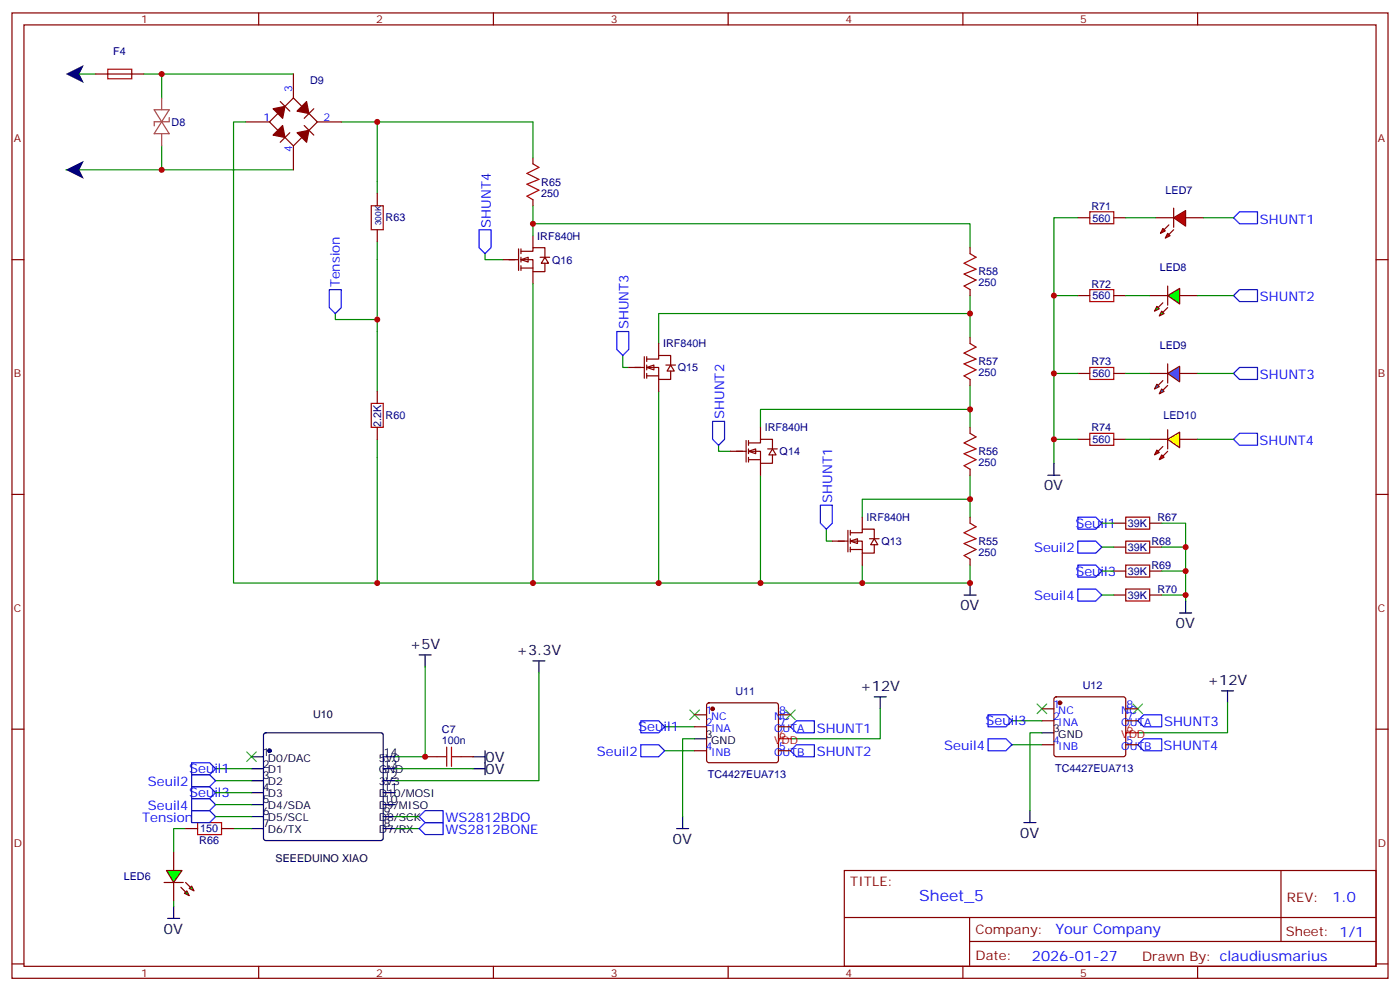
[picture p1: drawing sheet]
<svg xmlns="http://www.w3.org/2000/svg" width="412mm" height="292mm" viewBox="0 0 412 292" stroke-linecap="round" stroke-linejoin="round" font-family="sans-serif">
<g fill="none" stroke="#870000" stroke-width=".35">
<path d="M3.5 3.8h405.4v284.3h-405.4zM7.1 7.3h398.2v277.3h-398.2zM76.2 3.8v3.5M145.3 3.8v3.5M214.5 3.8v3.5M283.6 3.8v3.5M352.8 3.8v3.5M3.5 76.5h3.6M405.3 76.5h3.6M3.5 145.6h3.6M405.3 145.6h3.6M3.5 214.8h3.6"/>
<path d="M405.3 214.8h3.6M248.7 256.4h156.6v28.2h-156.6zM377.3 256.4v20.9M248.7 270.2h156.5M285.6 277.3h119.6M285.6 270.2v14.2M3.5 283.9h3.6M76.2 284.6v3.5M145.3 284.6v3.5M214.5 284.6v3.5M283.6 284.6v3.5M352.8 284.6v3.5"/>
<path d="M405.3 283.9h3.6"/>
</g>
<path d="M142.9 74.7v1.8h5.3M285.8 92.4h-91.8v8.8M183.4 104.7v3.5h1.8M194 115.3v56.4M211.7 131.2v1.7h3.5M224 140v31.7M285.8 120.6h-61.8v5.3M243.4 155.9v3.5h1.8M285.8 147h-31.8v5.3M254 166.4v5.3M285.8 166.4v5.3h-174.7" fill="none" stroke="#008700" stroke-width=".35"/>
<g fill="#fff" stroke="#870000" stroke-width=".35">
<path d="M250.5 159.4l2.1-.7v1.4z"/>
<path d="M257.5 158.7l1.1 1.7h-2.1z"/>
</g>
<path d="M245.2 159.4h4.6M249.8 156.2v6.4M250.5 156.9h3.5v-1h3.5v2.8M250.5 159.4h3.5v3.5h3.5v-2.5M250.5 156.2v1.4M250.5 158.7v1.4M254 152.3v3.6M256.1 158.7h2.8M250.5 161.9h3.5M250.5 161.1v1.5M254 162.9v3.5" fill="none" stroke="#870000" stroke-width=".35"/>
<g fill="#fff" stroke="#870000" stroke-width=".35">
<path d="M220.5 132.9l2.1-.7v1.4z"/>
<path d="M227.5 132.2l1.1 1.8h-2.1z"/>
</g>
<path d="M215.2 132.9h4.6M219.8 129.8v6.3M220.5 130.5h3.5v-1.1h3.5v2.8M220.5 132.9h3.5v3.6h3.5v-2.5M220.5 135.4h3.5M220.5 129.8v1.4M220.5 132.2v1.4M220.5 134.7v1.4M224 125.9v3.5M224 136.5v3.5M226.1 132.2h2.9" fill="none" stroke="#870000" stroke-width=".35"/>
<g fill="#fff" stroke="#870000" stroke-width=".35">
<path d="M190.5 108.2l2.1-.7v1.4z"/>
<path d="M197.6 107.5l1 1.8h-2.1z"/>
</g>
<g fill="none" stroke="#870000" stroke-width=".35">
<path d="M72.3 35.9h7.1M82.5 29.9l2.9 2.8M85.4 39.1l-2.9 2.8M86.4 28.9l7.1 7-7.1 7.1-7-7.1zM86.4 21.8v7.1M89.6 37l2.8 2.8M92.4 32l-2.8 2.9M93.5 35.9h7M86.4 43v7M111.1 57.1v3.5M157 46.5v1.8M157 58.8v1.8"/>
<path d="M111.1 67.7v3.5M285.8 73v1.7M285.8 85.3v1.8M285.8 99.4v1.8M111.1 115.3v3.5M185.2 108.2h4.6M189.8 105.1v6.3M190.5 105.8h3.5v-1.1h3.6v2.8M190.5 108.2h3.5v3.6h3.6v-2.5M190.5 110.7h3.5M190.5 105.1v1.4M190.5 107.5v1.4"/>
<path d="M190.5 110v1.4M194 101.2v3.5M194 111.8v3.5M196.1 107.5h2.9M285.8 111.8v1.7M111.1 125.9v3.5M285.8 125.9v1.7M285.8 138.2v1.8M285.8 152.3v1.8M285.8 164.7v1.7"/>
</g>
<g fill="none" stroke="#008700" stroke-width=".35">
<path d="M21.2 21.8h7M42.3 21.8h44.1M47.6 21.8v7.1M72.3 35.9h-3.5v135.8h42.3v-42.3M100.5 35.9h10.6v21.2M111.1 35.9h45.9M19.4 50h67M47.6 43v7M111.1 71.2v44.1M157 65.9h128.8v7.1M98.8 92.4v1.7h12.3M285.8 87.1v12.3"/>
<path d="M285.8 113.5v12.4M285.8 140v12.3"/>
</g>
<path d="M157 48.3l1.7 1-3.5 1.8 3.5 1.7-3.5 1.5 3.5 1.7-3.5 1.8 1.8 1M109.4 60.6h3.5v7.1h-3.5zM285.8 74.7l1.7 1.1-3.5 1.7 3.5 1.8-3.5 1.4 3.5 1.8-3.5 1.7 1.8 1.1M109.4 118.8h3.5v7.1h-3.5zM285.8 101.2l1.7 1-3.5 1.8 3.5 1.8-3.5 1.4 3.5 1.7-3.5 1.8 1.8 1.1M285.8 127.6l1.7 1.1-3.5 1.8 3.5 1.7-3.5 1.4 3.5 1.8-3.5 1.8 1.8 1M285.8 154.1l1.7 1.1-3.5 1.7 3.5 1.8-3.5 1.4 3.5 1.8-3.5 1.7 1.8 1.1" fill="none" stroke="#a10000" stroke-width=".35"/>
<path d="M97 85.3h3.5v5.3l-1.7 1.8-1.8-1.8z" fill="none" stroke="#00f" stroke-width=".35"/>
<path d="M45.4 32.3h4.4l-4.4 7.1h4.4zM47.6 28.9v3.4M47.6 39.5v3.5M49.8 34.6v1.3h-4.4v1.2" fill="none" stroke="#a64a4a" stroke-width=".35"/>
<g fill="#870000" stroke="#870000" stroke-width=".35">
<path d="M80.4 32l3.6-.7-.7 3.6z"/>
<path d="M90.3 29.9l.7 3.5-3.5-.7z"/>
<path d="M83.3 37l.7 3.5-3.6-.7z"/>
<path d="M87.5 39.1l3.5-.7-.7 3.5z"/>
</g>
<g fill="#fff" stroke="#870000" stroke-width=".35">
<path d="M153.5 76.5l2.1-.7v1.4z"/>
<path d="M160.5 75.8l1.1 1.7h-2.1z"/>
</g>
<g fill="none" stroke="#870000" stroke-width=".35">
<path d="M28.2 21.8h14.1M148.2 76.5h4.6M152.8 73.3v6.4M153.5 74h3.5v-1h3.5v2.8M153.5 76.5h3.5v3.5h3.5v-2.5M153.5 79h3.5M153.5 73.3v1.4M153.5 75.8v1.4M153.5 78.2v1.5M157 69.4v3.6M159.1 75.8h2.8M157 80v3.5"/>
<path d="M328.1 154.1h3.5M338.7 154.1h3.5M328.1 161.1h3.5M328.1 168.2h3.5M328.1 175.3h3.5M338.7 161.1h3.5M338.7 168.2h3.5M338.7 175.3h3.5M204.6 210.5h3.5M204.6 214.1h3.5M208.4 207.2l.4-.2h19.8l.5 .2 .2 .5v16.2l-.2 .5-.5 .2h-19.8l-.5-.2-.2-.5v-16.2zM229.3 210.5h3.5"/>
<path d="M229.3 214.1h3.5M306.9 208.8h3.5M306.9 212.3h3.5M306.9 219.4h3.5M310.7 205.5l.4-.3h19.8l.5 .3 .2 .5v16.2l-.2 .5-.5 .2h-19.8l-.4-.2-.3-.5v-16.2zM331.6 208.8h3.5M331.6 212.3h3.5M331.6 219.4h3.5M125.2 222.9h3.6M135.8 222.9h3.5M204.6 221.1h3.5M229.3 221.1h3.5"/>
<path d="M54.7 244.1h3.5M65.3 244.1h3.5"/>
</g>
<g fill="none" stroke="#008700" stroke-width=".35">
<path d="M157 35.9v10.6M157 60.6v8.8M157 83.5v88.2M324.6 154.1h3.5M342.2 154.1h7v22.9M324.6 161.1h3.5M324.6 168.2h3.5M324.6 175.3h3.5M342.2 161.1h7M342.2 168.2h7M342.2 175.3h7M125.2 196.4v26.5h-8.8"/>
<path d="M158.7 198.2v31.7h-42.3M195.8 214.1h8.8M204.6 217.6h-3.5v22.9M259.3 208.8v8.8h-26.5M298.1 219.4h8.8M298.1 212.3h8.8M306.9 215.8h-3.5v23M361.6 207v8.8h-26.5M63.5 226.4h10.6M63.5 229.9h10.6M63.5 233.5h10.6M63.5 237h10.6"/>
<path d="M116.4 226.4h22.9M195.8 221.1h8.8M54.7 244.1h-3.5v7M63.5 240.5h10.6M68.8 244.1h5.3M116.4 244.1h7.1M116.4 240.5h7.1M51.2 265.2v1.8"/>
</g>
<path d="M31.7 20.4h7.1v2.8h-7.1zM331.6 152.3h7.1v3.6h-7.1zM331.6 159.4h7.1v3.5h-7.1zM331.6 166.4h7.1v3.6h-7.1zM331.6 173.5h7.1v3.5h-7.1zM128.8 222.9h2.8M131.6 220.1v5.6M133 222.9h2.8M133 220.1v5.6M58.2 242.3h7.1v3.5h-7.1z" fill="none" stroke="#a10000" stroke-width=".35"/>
<path d="M19.4 21.8l5.3-2.6-1.3 2.6 1.3 2.6zM19.4 50l5.3-2.6-1.3 2.6 1.3 2.7z" fill="#000"/>
<g fill="none" stroke="#00f" stroke-width=".35">
<path d="M141.1 67.7h3.5v5.3l-1.7 1.7-1.8-1.7zM363.4 64.1l1.7-1.7h5.3v3.5h-5.3zM181.7 97.6h3.5v5.3l-1.8 1.8-1.7-1.8zM209.9 124.1h3.5v5.3l-1.7 1.8-1.8-1.8zM241.7 148.8h3.5v5.3l-1.8 1.8-1.7-1.8zM317.5 152.3h5.3l1.8 1.8-1.8 1.8h-5.3zM317.5 159.4h5.3l1.8 1.7-1.8 1.8h-5.3zM317.5 166.4h5.3l1.8 1.8-1.8 1.8h-5.3zM317.5 173.5h5.3l1.8 1.8-1.8 1.7h-5.3zM188.7 219.4h5.3l1.8 1.7-1.8 1.8h-5.3zM188.7 212.3h5.3l1.8 1.8-1.8 1.7h-5.3zM232.8 214.1l1.8-1.8h5.3v3.5h-5.3z"/>
<path d="M291 217.6h5.3l1.8 1.8-1.8 1.7h-5.3zM291 210.5h5.3l1.8 1.8-1.8 1.8h-5.3zM335.1 219.4l1.8-1.8h5.3v3.5h-5.3zM335.1 212.3l1.8-1.8h5.3v3.6h-5.3zM56.4 238.8h5.3l1.8 1.7-1.8 1.8h-5.3zM56.4 224.6h5.3l1.8 1.8-1.8 1.8h-5.3zM56.4 228.2h5.3l1.8 1.7-1.8 1.8h-5.3zM56.4 231.7h5.3l1.8 1.8-1.8 1.7h-5.3zM56.4 235.2h5.3l1.8 1.8-1.8 1.8h-5.3zM232.8 221.1l1.8-1.7h5.3v3.5h-5.3zM123.5 244.1l1.7-1.8h5.3v3.5h-5.3zM123.5 240.5l1.7-1.7h5.3v3.5h-5.3z"/>
</g>
<g fill="none" stroke="#000" stroke-width=".35">
<path d="M123.5 192.9h3.5M125.2 192.9v3.5M157 194.7h3.5M158.7 194.7v3.5M77.8 216l.5-.2h33.9l.5 .2 .2 .5v30.4l-.2 .5-.5 .2h-33.9l-.5-.3-.2-.4v-30.4zM204.6 217.6h3.5M257.5 205.2h3.6M259.3 205.2v3.6M306.9 215.8h3.5M359.8 203.5h3.6M361.6 203.5v3.5M74.1 226.4h3.5"/>
<path d="M74.1 222.9h3.5M74.1 229.9h3.5M74.1 233.5h3.5M74.1 237h3.5M112.9 226.4h3.5M112.9 222.9h3.5M112.9 229.9h3.5M112.9 233.5h3.5M112.9 237h3.5M139.3 226.4h3.6M139.3 222.9h3.6M142.9 221.1v7.1"/>
<path d="M303.4 238.8v3.5M74.1 240.5h3.5M74.1 244.1h3.5M112.9 240.5h3.5M112.9 244.1h3.5M199.3 244.1h3.5M201.1 240.5v3.6M301.6 242.3h3.6"/>
</g>
<path d="M203.2 209.1l2.8 2.8M206 209.1l-2.8 2.8M231.4 209.1l2.8 2.8M234.2 209.1l-2.8 2.8M305.5 207.4l2.8 2.8M308.3 207.4l-2.8 2.8M333.7 207.4l2.8 2.8M336.5 207.4l-2.8 2.8M72.7 221.5l2.8 2.8M75.5 221.5l-2.8 2.8" fill="none" stroke="#3c3" stroke-width=".35"/>
<circle cx="79.4" cy="221.1" r=".53" fill="#000" stroke="#000" stroke-width=".35"/>
<g fill="#870000" stroke="#870000" stroke-width=".35">
<circle cx="209.9" cy="208.8" r=".53"/>
<circle cx="312.2" cy="207" r=".53"/>
</g>
<path d="M229.3 217.6h3.5M331.6 215.8h3.5" fill="none" stroke="#f00" stroke-width=".35"/>
<g fill="#f00" stroke="#870000" stroke-width=".35">
<path d="M345.7 64.1l3.5-2.1v4.6z"/>
<path d="M345.7 61.3v5.7z"/>
</g>
<g fill="#870000" stroke="#870000" stroke-width=".35">
<path d="M345.7 67.7l-1.4 1.4z"/>
<path d="M344.3 66.3l-1.4 1.4z"/>
</g>
<g fill="#f00" stroke="#870000" stroke-width=".35">
<path d="M344 68.7l.7 .7-1.4 .7z"/>
<path d="M342.5 67.3l.8 .7-1.5 .7z"/>
</g>
<path d="M340.4 64.1h5.3M349.2 64.1h5.3M338.7 87.1h5.3M347.5 87.1h5.3" fill="none" stroke="#870000" stroke-width=".35"/>
<g fill="#0f0" stroke="#870000" stroke-width=".35">
<path d="M340.8 90.2l.7 .7-1.4 .8z"/>
<path d="M342.2 91.7l.7 .7-1.4 .7z"/>
</g>
<g fill="#870000" stroke="#870000" stroke-width=".35">
<path d="M342.5 89.2l-1.4 1.4z"/>
<path d="M344 90.6l-1.5 1.4z"/>
</g>
<path d="M344 84.2v5.7z" fill="#f00" stroke="#870000" stroke-width=".35"/>
<path d="M344 87.1l3.5-2.2v4.6z" fill="#0f0" stroke="#870000" stroke-width=".35"/>
<path d="M344 110l3.5-2.1v4.6z" fill="#09f" stroke="#870000" stroke-width=".35"/>
<path d="M344 107.2v5.6z" fill="#f00" stroke="#870000" stroke-width=".35"/>
<g fill="#870000" stroke="#870000" stroke-width=".35">
<path d="M344 113.5l-1.5 1.4z"/>
<path d="M341.1 113.5l1.4-1.4z"/>
</g>
<g fill="#09f" stroke="#870000" stroke-width=".35">
<path d="M342.2 114.6l.7 .7-1.4 .7z"/>
<path d="M340.8 113.2l.7 .7-1.4 .7z"/>
</g>
<path d="M338.7 110h5.3M347.5 110h5.3" fill="none" stroke="#870000" stroke-width=".35"/>
<path d="M344 129.4l3.5-2.1v4.6z" fill="#ff0" stroke="#870000" stroke-width=".35"/>
<path d="M344 126.6v5.6z" fill="#f00" stroke="#870000" stroke-width=".35"/>
<g fill="#870000" stroke="#870000" stroke-width=".35">
<path d="M344 132.9l-1.5 1.4z"/>
<path d="M342.5 131.5l-1.4 1.4z"/>
</g>
<g fill="#f00" stroke="#870000" stroke-width=".35">
<path d="M342.2 134l.7 .7-1.4 .7z"/>
<path d="M340.8 132.6l.7 .7-1.4 .7z"/>
</g>
<path d="M317.5 64.1h3.5M328.1 64.1h3.5M317.5 87.1h3.5M328.1 87.1h3.5M317.5 110h3.5M328.1 110h3.5M317.5 129.4h3.5M328.1 129.4h3.5M338.7 129.4h5.3M347.5 129.4h5.3M51.2 251.1v5.3M51.2 259.9v5.3" fill="none" stroke="#870000" stroke-width=".35"/>
<path d="M321 62.4h7.1v3.5h-7.1zM321 85.3h7.1v3.5h-7.1zM321 108.2h7.1v3.6h-7.1zM321 127.6h7.1v3.6h-7.1z" fill="none" stroke="#a10000" stroke-width=".35"/>
<path d="M363.4 87.1l1.7-1.8h5.3v3.5h-5.3zM363.4 110l1.7-1.8h5.3v3.6h-5.3zM363.4 129.4l1.7-1.8h5.3v3.6h-5.3z" fill="none" stroke="#00f" stroke-width=".35"/>
<path d="M317.5 64.1h-7.1v72.4M331.6 64.1h8.8M354.5 64.1h8.9M310.4 87.1h7.1M331.6 87.1h7.1M352.8 87.1h10.6M310.4 110h7.1M331.6 110h7.1M352.8 110h10.6M310.4 129.4h7.1M331.6 129.4h7.1M352.8 129.4h10.6" fill="none" stroke="#008700" stroke-width=".35"/>
<path d="M308.7 140h3.5M310.4 136.5v3.5M49.4 270.5h3.5M51.2 267v3.5" fill="none" stroke="#000" stroke-width=".35"/>
<g fill="#0f0" stroke="#870000" stroke-width=".35">
<path d="M54.3 263.1l.7-.7 .7 1.4z"/>
<path d="M55.7 261.7l.7-.7 .7 1.4z"/>
</g>
<g fill="#870000" stroke="#870000" stroke-width=".35">
<path d="M53.3 261.3l1.4 1.4z"/>
<path d="M54.7 259.9l1.4 1.4z"/>
</g>
<path d="M48.3 259.9h5.7z" fill="#f00" stroke="#870000" stroke-width=".35"/>
<path d="M49 256.4h4.6l-2.4 3.5z" fill="#0f0" stroke="#870000" stroke-width=".35"/>
<path d="M284 175.3h3.5M285.8 171.7v3.6M349.2 177v3.6M347.5 180.6h3.5" fill="none" stroke="#000" stroke-width=".35"/>
<g fill="#c00">
<circle cx="285.8" cy="147" r=".88"/>
<circle cx="285.8" cy="120.6" r=".88"/>
<circle cx="285.8" cy="92.4" r=".88"/>
<circle cx="157" cy="65.9" r=".88"/>
<circle cx="111.1" cy="35.9" r=".88"/>
<circle cx="111.1" cy="94.1" r=".88"/>
<circle cx="47.6" cy="50" r=".88"/>
<circle cx="47.6" cy="21.8" r=".88"/>
<circle cx="157" cy="171.7" r=".88"/>
<circle cx="254" cy="171.7" r=".88"/>
<circle cx="224" cy="171.7" r=".88"/>
<circle cx="194" cy="171.7" r=".88"/>
<circle cx="111.1" cy="171.7" r=".88"/>
<circle cx="125.2" cy="222.9" r=".88"/>
<circle cx="349.3" cy="161.1" r=".88"/>
<circle cx="349.3" cy="168.2" r=".88"/>
<circle cx="349.3" cy="175.3" r=".88"/>
<circle cx="310.4" cy="87.1" r=".88"/>
<circle cx="310.4" cy="110" r=".88"/>
<circle cx="310.4" cy="129.4" r=".88"/>
<circle cx="285.8" cy="171.7" r=".88"/>
</g>
<text font-size="4.6" fill="#00f" x="270.8" y="265.4">Sheet_5</text>
<g font-size="4.2">
<text x="307.6" y="144.4">0V</text>
<text x="282.9" y="179.7">0V</text>
<text x="346.4" y="185">0V</text>
<text x="120.7" y="191.1">+5V</text>
<text x="152.1" y="192.8">+3.3V</text>
<text x="253.4" y="203.4">+12V</text>
<text x="355.7" y="201.6">+12V</text>
<text x="143.1" y="227.8">0V</text>
<text x="143.1" y="224.3">0V</text>
<text x="198.2" y="248.5">0V</text>
<text x="300.5" y="246.7">0V</text>
<text x="48.3" y="275">0V</text>
</g>
<g font-size="4.2" fill="#00f">
<text x="392.5" y="265.7">1.0</text>
<text x="310.9" y="275.2">Your Company</text>
<text x="304" y="283">2026-01-27</text>
</g>
<g font-size="3.9" fill="#00f">
<text x="371.1" y="65.9">SHUNT1</text>
<text x="144.5" y="67.1" transform="rotate(-90 144.5 67.1)">SHUNT4</text>
<text x="100.1" y="84.7" transform="rotate(-90 100.1 84.7)">Tension</text>
<text x="371.1" y="88.7">SHUNT2</text>
<text x="185.1" y="96.9" transform="rotate(-90 185.1 96.9)">SHUNT3</text>
<text x="371.1" y="111.7">SHUNT3</text>
<text x="213.3" y="123.4" transform="rotate(-90 213.3 123.4)">SHUNT2</text>
<text x="371" y="131.1">SHUNT4</text>
<text x="245.1" y="148.1" transform="rotate(-90 245.1 148.1)">SHUNT1</text>
<text x="316.8" y="155.5">Seuil1</text>
<text x="304.6" y="162.7">Seuil2</text>
<text x="316.8" y="169.6">Seuil3</text>
<text x="304.6" y="176.8">Seuil4</text>
<text x="188" y="215.4">Seuil1</text>
<text x="240.6" y="215.8">SHUNT1</text>
<text x="290.3" y="213.7">Seuil3</text>
<text x="342.9" y="214">SHUNT3</text>
<text x="278.2" y="220.9">Seuil4</text>
<text x="342.8" y="221">SHUNT4</text>
<text x="55.7" y="227.8">Seuil1</text>
<text x="175.9" y="222.6">Seuil2</text>
<text x="240.6" y="222.8">SHUNT2</text>
<text x="43.6" y="231.4">Seuil2</text>
<text x="43.6" y="238.5">Seuil4</text>
<text x="55.7" y="234.8">Seuil3</text>
<text x="41.9" y="242.2">Tension</text>
<text x="131.2" y="245.7">WS2812BONE</text>
<text x="131.2" y="242.2">WS2812BDO</text>
</g>
<g font-size="3.9" fill="#800">
<text x="250.5" y="261">TITLE:</text>
<text x="379.1" y="265.7">REV:</text>
<text x="287.4" y="275.2">Company:</text>
<text x="378.7" y="275.8">Sheet: 1/1</text>
<text x="287.4" y="282.9">Date:</text>
<text x="336.4" y="282.9">Drawn By: claudiusmarius</text>
</g>
<g font-size="3.2" fill="#800">
<text x="41.6" y="6.8">1</text>
<text x="110.8" y="6.8">2</text>
<text x="179.9" y="6.8">3</text>
<text x="249.1" y="6.8">4</text>
<text x="318.2" y="6.8">5</text>
<text x="4.1" y="41.9">A</text>
<text x="405.9" y="41.9">A</text>
<text x="4.1" y="111.1">B</text>
<text x="405.9" y="111.1">B</text>
<text x="4.1" y="180.2">C</text>
<text x="405.9" y="180.2">C</text>
<text x="4.1" y="249.3">D</text>
<text x="405.9" y="249.3">D</text>
<text x="41.6" y="287.6">1</text>
<text x="110.8" y="287.6">2</text>
<text x="179.9" y="287.6">3</text>
<text x="249.1" y="287.6">4</text>
<text x="318.2" y="287.6">5</text>
</g>
<g font-size="3.2" fill="#000080">
<text x="33.4" y="16.2">F4</text>
<text x="91.4" y="24.7">D9</text>
<text x="50.6" y="37.1">D8</text>
<text x="159.5" y="57.9">250</text>
<text x="159.5" y="54.7">R65</text>
<text x="343.4" y="57">LED7</text>
<text x="113.6" y="65.2">R63</text>
<text x="321.5" y="61.8">R71</text>
<text x="321.8" y="65.3">560</text>
<text x="158.3" y="70.6">IRF840H</text>
<text x="162.6" y="77.6">Q16</text>
<text x="288.2" y="81.1">R58</text>
<text x="341.6" y="80">LED8</text>
<text x="288.2" y="84.4">250</text>
<text x="321.5" y="84.7">R72</text>
<text x="321.8" y="88.2">560</text>
<text x="195.3" y="102.3">IRF840H</text>
<text x="288.2" y="107.6">R57</text>
<text x="321.5" y="107.6">R73</text>
<text x="341.6" y="102.9">LED9</text>
<text x="199.7" y="109.4">Q15</text>
<text x="288.2" y="110.8">250</text>
<text x="321.8" y="111.1">560</text>
<text x="112.3" y="125.7" transform="rotate(-90 112.3 125.7)">2.2K</text>
<text x="113.6" y="123.4">R60</text>
<text x="342.7" y="123.5">LED10</text>
<text x="225.3" y="127">IRF840H</text>
<text x="321.5" y="127">R74</text>
<text x="321.8" y="130.5">560</text>
<text x="229.7" y="134.1">Q14</text>
<text x="288.2" y="137.3">250</text>
<text x="288.2" y="134.1">R56</text>
<text x="255.3" y="153.5">IRF840H</text>
<text x="332.2" y="155.3">39K</text>
<text x="340.9" y="153.5">R67</text>
<text x="259.6" y="160.5">Q13</text>
<text x="288.2" y="160.5">R55</text>
<text x="339.2" y="160.6">R68</text>
<text x="288.2" y="163.7">250</text>
<text x="332.2" y="162.3">39K</text>
<text x="339.2" y="167.6">R69</text>
<text x="332.2" y="169.4">39K</text>
<text x="332.2" y="176.4">39K</text>
<text x="340.9" y="174.7">R70</text>
<text x="318.9" y="202.9">U12</text>
<text x="216.6" y="204.7">U11</text>
<text x="130.2" y="215.9">C7</text>
<text x="130.2" y="219">100n</text>
<text x="310.8" y="227.5">TC4427EUA713</text>
<text x="208.5" y="229.3">TC4427EUA713</text>
<text x="59" y="245.2">150</text>
<text x="58.7" y="248.7">R66</text>
<text x="36.5" y="259.3">LED6</text>
</g>
<g font-size="3.2" fill="#00f">
<text x="86.1" y="27.1" transform="rotate(-90 86.1 27.1)">3</text>
<text x="77.6" y="35.6">1</text>
<text x="95.2" y="35.6">2</text>
<text x="86.1" y="44.7" transform="rotate(-90 86.1 44.7)">4</text>
<text x="310.3" y="208.4">1</text>
<text x="331.8" y="208.4">8</text>
<text x="208" y="210.2">1</text>
<text x="208" y="213.7">2</text>
<text x="209.4" y="211.9">NC</text>
<text x="209.4" y="215.5">INA</text>
<text x="228" y="215.5">OUTA</text>
<text x="228" y="211.9">NC</text>
<text x="229.5" y="213.7">7</text>
<text x="229.5" y="210.2">8</text>
<text x="310.3" y="211.9">2</text>
<text x="311.7" y="210.2">NC</text>
<text x="311.7" y="213.7">INA</text>
<text x="330.3" y="213.7">OUTA</text>
<text x="330.3" y="210.2">NC</text>
<text x="331.8" y="211.9">7</text>
<text x="208" y="220.8">4</text>
<text x="229.5" y="220.8">5</text>
<text x="310.3" y="219">4</text>
<text x="311.7" y="220.8">INB</text>
<text x="330.3" y="220.8">OUTB</text>
<text x="331.8" y="219">5</text>
<text x="209.4" y="222.5">INB</text>
<text x="228" y="222.5">OUTB</text>
</g>
<g font-size="3.2">
<text x="92.2" y="211.5">U10</text>
<text x="310.3" y="215.5">3</text>
<text x="208" y="217.2">3</text>
<text x="209.4" y="219">GND</text>
<text x="311.7" y="217.2">GND</text>
<text x="77.4" y="222.5">1</text>
<text x="77.4" y="226.1">2</text>
<text x="78.9" y="224.3">D0/DAC</text>
<text x="78.9" y="227.8">D1</text>
<text x="111.6" y="227.8">GND</text>
<text x="111.6" y="224.3">5V0</text>
<text x="113.1" y="226.1">13</text>
<text x="113.1" y="222.5">14</text>
<text x="77.4" y="229.6">3</text>
<text x="77.4" y="233.1">4</text>
<text x="78.9" y="231.4">D2</text>
<text x="111.6" y="231.4">3V3</text>
<text x="113.1" y="233.1">11</text>
<text x="113.1" y="229.6">12</text>
<text x="77.4" y="236.6">5</text>
<text x="78.9" y="234.9">D3</text>
<text x="78.9" y="238.4">D4/SDA</text>
<text x="111.6" y="238.4">D9/MISO</text>
<text x="111.6" y="234.9">D10/MOSI</text>
<text x="113.1" y="236.6">10</text>
<text x="77.4" y="240.2">6</text>
<text x="77.4" y="243.7">7</text>
<text x="78.9" y="241.9">D5/SCL</text>
<text x="78.9" y="245.5">D6/TX</text>
<text x="111.6" y="245.5">D7/RX</text>
<text x="111.6" y="241.9">D8/SCK</text>
<text x="113.1" y="243.7">8</text>
<text x="113.1" y="240.2">9</text>
<text x="81.2" y="254">SEEEDUINO XIAO</text>
</g>
<g font-size="3.2" fill="#f00">
<text x="331.8" y="215.5">6</text>
<text x="228" y="219">VDD</text>
<text x="229.5" y="217.2">6</text>
<text x="330.3" y="217.2">VDD</text>
</g>
<text font-size="2.5" fill="#000080" x="112.3" y="66.4" transform="rotate(-90 112.3 66.4)">300K</text>
</svg>
